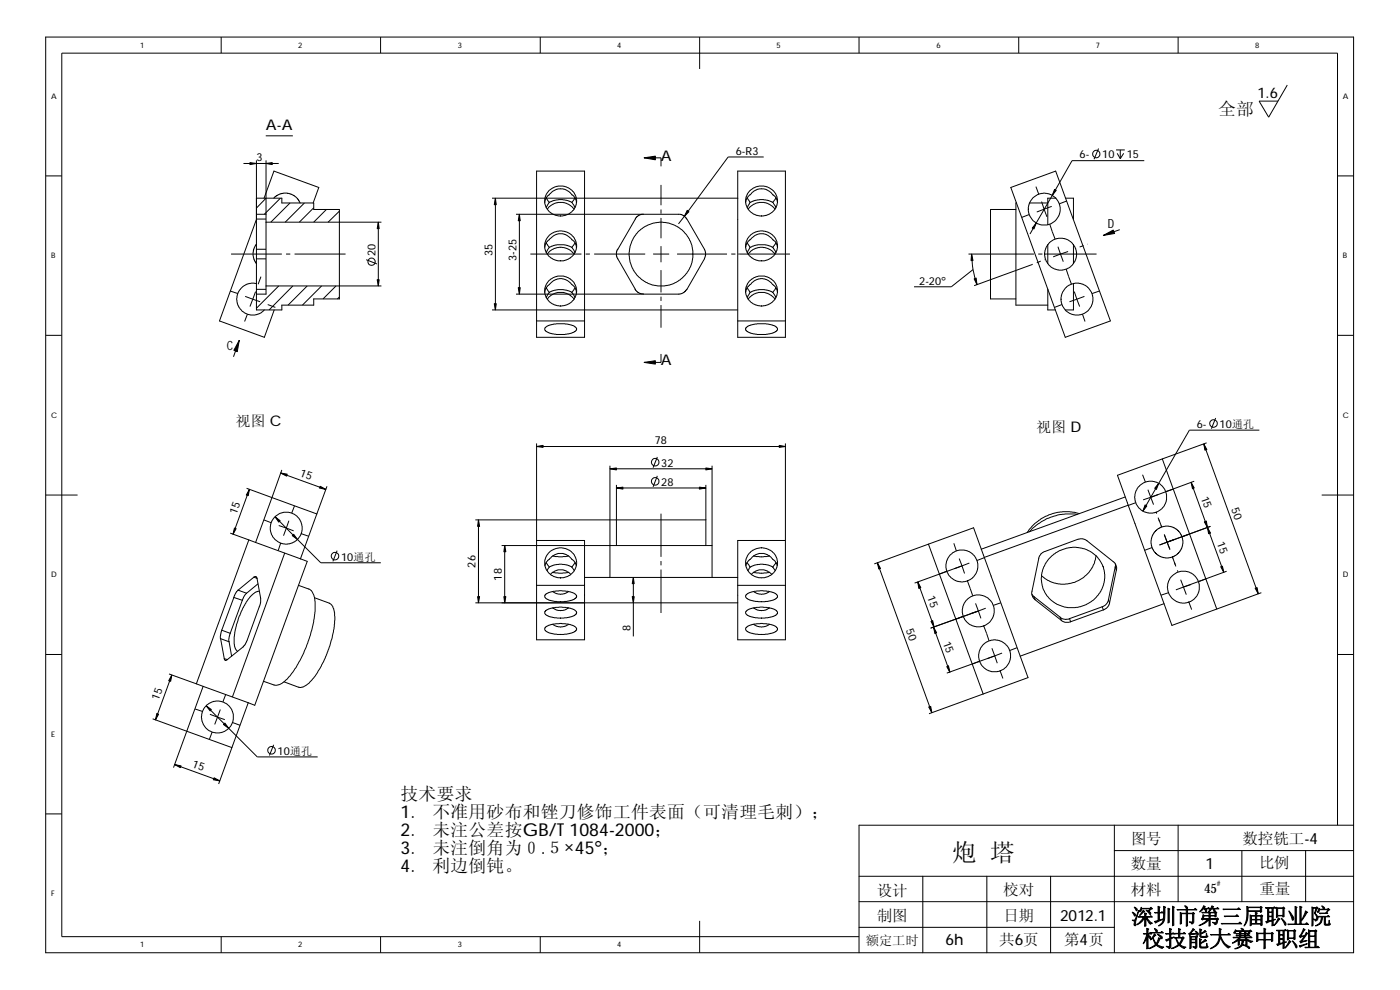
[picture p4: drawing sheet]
<svg xmlns="http://www.w3.org/2000/svg" width="420mm" height="297mm" viewBox="0 0 420 297" stroke-linecap="round" stroke-linejoin="round" font-family="sans-serif">
<g fill="none" stroke="#000" stroke-width=".3">
<path d="M13.7 11.1h392.5v274.8h-392.5zM66.4 11.1v4.8M114.2 11.1v4.8M162.1 11.1v4.8M210 11.1v9.6M257.8 11.1v4.8M305.7 11.1v4.8M353.6 11.1v4.8M386.3 25.5l-5.6 9.7-2.8-4.9h5.6M13.7 52.8h4.8M73.1 49.1h10.6M77 59.5h7.6v1.4h9.5v2h7.8v26.8h-7.8v1.9h-9.5v1.4h-7.6v-4.7"/>
<path d="M77 48.1v26.7M79.2 59.5l3-8.2 13.5 4.9-1.7 4.7M79.8 40.8h8.1M79.8 59.5l-2.8 2.9M79.8 48.1v18.6M82.2 59.5l.8-.8 1-.5 2.3-.3 2 .8 1.1 1 .7 1.2M84.2 59.5l-4.9 4.8M147.7 59.5h73.7M148.7 59.5v33.5M161 51.3h14.4v49.9h-14.4zM163.9 59.4l.9 1.3M164.7 57.3l2.1-1.3 2.2-.2 1.7 .6 1.4 1.2 .9 1.8v1.8l-.9 1.8-1.6 1.3a5.4 5.4 0 0 1-3.7 .3l-2-1.2-.8-1-.5-1.3 .2-2.1z"/>
<path d="M172.6 59.4l-1 1.3M193.3 47.4h5.1v2.5M198.4 55.5v6.1M221.4 51.3h14.3v49.9h-14.3zM224.2 59.4l.9 1.3M225 57.3l1.2-1 1.6-.5 2.2 .2 2.2 1.3 1 1.7 .1 1.8-.5 1.6-.4 .6-1.6 1.3a5.1 5.1 0 0 1-3.7 .3l-1.1-.5-1.3-1.1-.8-1.7v-2.3zM229.2 47.1h-10.7l-14.9 20.1M232.9 59.4l-1 1.3M303.4 56.2l13.4-4.9 16.4 45-13.5 4.9zM310.9 56l.8 2.3M316.9 59.5h-2.4v7.9M319.9 59.5h2.3v6.3"/>
<path d="M329.7 44.6l-1.4 3.2M334.9 45h2.7M335.3 46l.9 1.6M336.2 45v2.6M337.2 46l-1 1.6M343.4 48.2h-21.7l-12.6 22M401.4 52.8h4.8M69.3 76.2h15.3M77 74.8v2.9M77 73.3l-.7 1.1-.4 1.2 .3 2.2 .8 1.3M77 74.8h2.8M77 77.7h2.8"/>
<path d="M77 77.7v9.1M77 65.8l-11.1 30.5 13.4 4.9 3-8.2M79.8 66.7v19.1M79.8 64.3h-2.8v1.4h2.8M79.8 66.7h34.7M85.9 76.2h1.2M87 60.9l-5.7 5.8M88.4 76.2h15.3M91.4 60.9l-5.8 5.8M94.1 62.3l-4.3 4.4M98 62.9l-3.9 3.8M101.9 63.4l-3.4 3.3"/>
<path d="M109.9 77.9l3.2 1.3M113.5 66.7v19.1M154.9 64.3h49.3l1 .4 .9 1M155.9 64.3v24M159.2 76.2h15.3M163.5 74.2l.5-1.5 1.6-1.6 1.6-.9 1.3-.1a6.8 6.8 0 0 1 4 2.6l.5 1.5M163.5 60.7l.5-1.5 1.6-1.6 1.3-.8 1.3-.2 1.4 .2 1.6 1.1 1.4 1.4 .4 1.4M163.9 72.8l.9 1.4M164.3 76.2l.5-.7 .8-.5a5.2 5.2 0 0 1 6.7 1.2M164.3 62.8l.5-.8 1.1-.8 1.6-.5h1.5l1 .3 1.5 .9 .8 .9M164.8 70.6l1.6-1 1.4-.3 1.8 .2 1.9 1 .8 .8 .8 2.1-.1 1.3-.8 1.7-1 1-2 .9h-1.8l-2-.9-1.4-1.5-.5-1.4v-1.5l.2-.8zM164.8 74.2l-.9 1.6"/>
<path d="M164.8 74.2l2.3-.8 2.7 .1 1.8 .7M164.8 60.7l-.9 1.6M164.8 60.7l1.4-.6 1.4-.2 2.3 .2 1.7 .6M171.6 74.2l1 1.6M171.6 60.7l1 1.6M172.6 72.8l-1 1.4M175.8 76.2h1.2M178.3 76.2h15.3M193.1 64.3l-1.3 .2-1 .8-5.5 9.6-.3 .7v1.1l.3 .9 5.4 9.2M196 76.2h4.8M198.4 62.9v1.2M198.4 65.4v6.1"/>
<path d="M198.4 73.9v4.8M203.2 76.2h15M206.2 65.7l5.2 9.1 .4 .9v1l-.4 1-5.2 9.1-.8 .9-.8 .4-.6 .2h-49.1M219.5 76.2h1.2M221.6 76.2h15.5M223.8 74.2l.4-1.4 .8-.8 1.6-1.4 1.3-.5h1.3l1.4 .6 2.1 1.9 .6 1.6M223.8 60.7l.4-1.3 1.6-1.7 1.4-.9 1.3-.2 1.5 .2 1.4 1 1.5 1.6 .4 1.3M224.2 72.8l.9 1.4M224.5 76.2l1.5-1.3 2.1-.7 2.4 .3 1.2 .8 .9 .9M224.5 62.8l.5-.6 1.2-1 1.6-.5 2.5 .3 1.4 .8 .9 1M225 70.8l1.7-1.2 1.4-.3 2.4 .3 1.5 1.1a3.9 3.9 0 0 1 1.3 2.6l-.1 1.8-.4 .6a4.4 4.4 0 0 1-3.4 2.6h-1.7l-1.9-.9a4.5 4.5 0 0 1-2-2.9l.1-1.7zM225.1 74.2l-.8 1.6"/>
<path d="M225.1 74.2l2.3-.8h2.3l2.2 .8M225.1 60.7l-.8 1.6M225.1 60.7l1.4-.6 1.4-.2 2.4 .2 1.6 .6M231.9 74.2l.9 1.6M231.9 60.7l.9 1.6M232.9 72.8l-1 1.4M290.7 76.2h19.6M291.6 76.2a27.8 27.8 0 0 0 1.6 9.2M304.9 62.9h-7.6v26.8h7.6M305.1 60.9h-.2v30.7h9.6M308.9 64.4l-2.2 .8M308.9 60.9h5.6"/>
<path d="M310 79.3l-17.6 6.4M311.6 76.2h1.2M312.3 78.3l-1.2 .6M312.6 60.5l.8 2.3M313.4 62.8l.8 2.3M313.4 62.8l-2.3 .8M313.5 77.9h.3M313.6 76.2h15.5M314.5 73.3v5.8M315 67.3l1.7 4.4M315.6 61.9l-2.2 .9M317.5 74l.8 2.2"/>
<path d="M318.3 76.2l-2.2 .9M318.3 76.2l.8 2.3M320.1 60.3l-2.2 .9M320.5 75.5l-2.2 .7M322.2 73.3v5.8M322.8 74.5v.1M325.2 73.7l-1.2 .4M326.4 73.3h.1M336 68.9l-4.9 1.7M69.1 87.3l2.3 .8M73.6 88.9l2.3 .9M74.3 94.3l-.9 2.2"/>
<path d="M75.9 89.8l-.9 2.2M75.9 89.8l2.2 .7M76.7 87.5l-.8 2.3M77 86.8v1.5M77 85.1l-1.6-.2-1.4 .4-1.1 .7-1.2 1.4a4.2 4.2 0 0 0-.4 3.7l.4 1.1 1.1 1.3 2 .9h2.2l1.4-.6 .9-.8M77 86.8h2.8M78.3 83l-.8 2.3M79.8 85.8v2.5h-2.8M79.8 85.8h34.7M80.3 91.4l2.3 .8M83.7 85.8l-6.7 6.7M87.9 85.8l-7.1 7.2"/>
<path d="M92.2 85.8l-5.8 5.8M96.5 85.8l-5.7 5.8M100.8 85.8l-3.9 3.9M101.9 89.1l-.6 .6M147.7 93h73.7M161 96.3h14.4M163.5 87.7l.2-.9 .8-1.2 1.8-1.5 1.6-.5 1.9 .3 1.4 1 1.4 1.3 .4 1.5M163.6 98.3l1-.7 2.4-.5h2.6l2.3 .5a1.07 1.07 0 0 1 .8 1.7l-2 .9-3.7 .2-1.9-.4-1.1-.5-.5-.5zM163.9 86.4l.9 1.3M164.3 89.8l1.1-1.2 2-.9h1.8l1.2 .5 .8 .4 1.1 1.2M164.6 84.4l.8-.7 1.6-.8 2.2-.1 2 .9 1 1 .8 1.7v1.8l-.7 1.6-1.4 1.2a5 5 0 0 1-7.2-2.4l-.2-2 .2-.9zM164.8 87.7l-.9 1.6"/>
<path d="M164.8 87.7l.8-.4 1.8-.4 2.7 .2 1.5 .6M171.6 87.7l1 1.6M172.6 86.4l-1 1.3M190.6 86.8l.8 .9 1.7 .6M198.4 81.1v6.6M198.4 89v1.3M198.4 91.6v6.7M221.4 96.3h14.3M223.8 87.7l.3-1.2 .8-1 1.7-1.4 1.6-.5 1.8 .2 1.4 1 1.5 1.6 .4 1.3M223.9 98.3l1-.7 1.7-.4 3.3-.1 2.8 .8 .5 .3 .1 .7-.5 .6-1.1 .5-1.8 .4h-2.7l-1.8-.4-1.1-.5-.5-.5zM224.2 86.4l.9 1.3M224.5 89.8l1.1-1.2 2.1-.9h1.7l1.3 .5 .8 .4 1.1 1.2"/>
<path d="M224.9 84.4l1.3-1.1 1.5-.5h1.7l1.9 .9a4.3 4.3 0 0 1 2 3.1l-.1 1.5a4.6 4.6 0 0 1-3.6 3.4 5.6 5.6 0 0 1-4.2-1l-1-1.2-.6-1.6 .1-1.7zM225.1 87.7l-.8 1.6M225.1 87.7l1-.5 1.6-.3 2.3 .1 1.9 .7M231.9 87.7l.9 1.6M232.9 86.4l-1 1.3M292 80.9l-6.5 5.1h-11.2M314.5 86.7v6.3h2.2M318.7 91.4l-2.2 .8M320 80.7l1.6 4.6M322.2 85.1v7.9h-2.5M322.4 87.5l.8 2.3M323.2 89.8l-2.2 .7"/>
<path d="M323.2 89.8l.8 2.2M324.9 94.3l.7 2.2M325.5 88.9l-2.3 .9M329.9 87.3l-2.2 .8M13.7 100.6h4.8M71.8 102.1l-1.7 4.9M198.4 106.2v2.5h-5.1M401.4 100.6h4.8M161 133v59h14.4v-29.8h-14.4M161 134h74.7M183 139.7v33.6M197.3 137.1l-1.3 3.2"/>
<path d="M213.7 139.7v33.6M235.7 133v59h-14.3v-29.8h14.3M348.8 137.7l16.4 45M361.3 133.2l16.3 45M362.1 132.9l-26.7 9.7 3.2 9M364.8 125.4l-1.2 3.2M378 129.1h-21l-14 24.3M13.7 148.5h9.6M69.1 160l5.6 2M74 146.5l7.6 2.8M74.8 146.8l-4.9 13.5M79.2 156l2.2 .8"/>
<path d="M81.6 149.3l-4.9 13.5M81.6 149.3l13.5 4.9M82.5 155.1l13.8 13.8h18M83.7 157.7l2.2 .7M84.2 141.9l13.6 4.9M84.6 141l-3 8.3M85.9 158.4l-.8 2.3M85.9 158.4l2.2 .9M86.7 156.2l-.8 2.2M88.4 151.8l-.9 2.2M95.1 154.2l-4.9 13.5M98.1 145.9l-3 8.3"/>
<path d="M142.7 156h69.1M143.6 156v24.9M183 140.7h30.7M185 145.5v18.2M185 146.4h26.8M197.3 142.8l-1.3 3.3M198.4 154.1v13M211.8 145.5v18.2M323.3 154.4l-3.6-.2a16.1 16.1 0 0 0-10.8 5.3M323.9 154.1l-1.5-.4-3.5-.2a14 14 0 0 0-10.6 6.3M337.7 149.1l-43.2 15.7M338.6 151.6l13.1 36 13.5-4.9"/>
<path d="M338.6 151.6l-43.2 15.6M340.9 150.8l-2.3 .9M342.9 142.4l.8 2.2M344.5 146.9l.9 2.3M345.4 149.2l-2.3 .8M345.4 149.2l.8 2.2M347 153.7l.1 .4M347.6 155.3l.4 1.2M347.6 148.4l-2.2 .8M347.8 155.9l.9 2.3M348.4 157.7l.3 .4M352.1 146.8l-2.3 .7"/>
<path d="M357.5 144.7l9.8 27M358.4 144.4l-13 4.8M363.3 157.9l-13 4.8M396.7 148.5h9.5M70.2 179.3l2.5 .8M70.2 179.3l-3.7 9.8M71.5 177.1l-.7 .7-.6 1.5M71.5 177.1l2.5 .9M74 178l-.7 .8-.6 1.3M74.7 162l-15.8 43.2M74.7 162l2 .8M76.2 173.2l.7-.2 .2 .5"/>
<path d="M76.2 173.2l.9 .3M76.2 173.2l-4.7 3.9M76.7 162.8l13.5 4.9M77.1 173.5l1.1 6v1.2l-4 11.5-1.2 1.9-4.8 3.8M77.4 175.2l-3.4 2.8M77.8 177.4l-1.1 .3-1.6 1.3-2.2 3.4-1.1 2.5-.8 2.6-.7 3.5 .1 2.8 .3 1 .6 .6M84.2 162.9l-.7 2.3M85.4 166l-15.6 43.1M89.6 175.6l3 1.1a3.6 3.6 0 0 1 1.9 3.1l-.1 5-1.3 5.8-1.3 3.8-1.8 3.8-1.3 2.2-1.9 2.6a6.4 6.4 0 0 1-3.7 2.6h-.6l-3.4-1.2M90.2 167.7l2 .7-15.7 43.2-2-.8M90.4 160.1l2.2 .8M94.4 179.4l4.4 1.6a3.2 3.2 0 0 1 1.6 2.8 30.9 30.9 0 0 1-3.4 14.9l-2.5 4.3-1.5 1.7a4 4 0 0 1-3.4 1.5l-4.3-1.6"/>
<path d="M101.2 165.2l-1.3 3.2M150.5 163.7h63.2M151.5 163.7v17.2M161 175.6h14.4M163.5 178.6l.4-.4 1.1-.5a13.2 13.2 0 0 1 5.4-.3l1.4 .4a1.07 1.07 0 0 1 1 .6 1.07 1.07 0 0 1-.1 1.1l-1.1 .6-1.5 .4h-3.7l-2.4-.8-.5-.5zM163.6 169.7l.1-.7 .7-.9 1.6-1.4 1.5-.6h1.5l1.4 .6 1.9 1.6 .7 1.4M163.9 168.8l.9 1.3M164.7 165.9l1.5-1.1 1.6-.4 1.8 .1 1.6 .8 1.1 1.1 .8 2.1-.1 1.3-.8 1.7-1.3 1.2-1.7 .6h-1.8l-2.2-.9-1.3-1.5-.4-1.3v-1.5l.4-1.2zM164.8 170.1l-.6 1.1M164.8 170.1l1-.4a9.3 9.3 0 0 1 4.5-.2l1.3 .6M165.2 172.3l.7-.7 1.6-.6h1.5l.8 .2 1.5 1.1M165.9 177.5l1.2 .7 1 .1 1.7-.3 .8-.5"/>
<path d="M165.9 166.8l1.7 .3 3-.3M165.9 171.7l1.7 .3 3-.3M171.6 170.1l.7 1.1M172.6 168.8l-1 1.3M175.4 173.3h46M190.1 173.3v17.7M198.4 168.3v1.3M198.4 170.9v13M221.4 175.6h14.3M223.9 178.5l1-.7 1.1-.3 3-.3 3.2 .6 1 .6 .1 .7-.5 .6-1.6 .6-3.7 .2-2.3-.4-.9-.4-.5-.6zM223.9 169.7l.3-.9 1.6-1.7 1-.7 1-.3h1.5l1.7 .7 1.7 1.6 .6 1.3M224.2 168.8l.9 1.3"/>
<path d="M225 165.9l.9-.8a4.9 4.9 0 0 1 4.1-.5l1.2 .5 .8 .7a3.9 3.9 0 0 1 1.3 2.6l-.3 2.2-.8 1.2-.7 .7-2.1 .8-.9 .1-1.4-.2-1.2-.5-1-.9-1-1.8v-2.2zM225.1 170.1l-.6 1.1M225.1 170.1l1.4-.6 1.6-.2 2.5 .2 1.3 .6M225.5 172.3l1.3-1 1-.3h1.5l1 .3 1.3 1M226.1 177.5l.9 .5 1.5 .3 1.6-.3 .9-.5M226.1 166.8l1.8 .3 3.1-.3M226.1 171.7l1.8 .3 3.1-.3M231.9 170.1l.8 1.1M232.9 168.8l-1 1.3M263.3 168.9l16.4 44.9M275.4 174.6l4.9 13.6M278.6 163.3l13.6-4.9 3.2 8.8"/>
<path d="M278.6 163.3l16.5 44.9M278.6 163.3l-16.2 5.9M284.1 171.4l-2.2 .8M286.3 163l.7 2.3M287.9 167.6l.8 2.2M288.7 169.8l-2.3 .8M288.7 169.8l.8 2.3M288.7 169.8l-14.2 5.1M290.3 174.3l1.6 4.5M290.9 168.9l-2.2 .9M295.4 167.2l13.1 36.1-29.7 10.9M295.4 167.3l-2.2 .9"/>
<path d="M309.7 178.3l.6 .7M310.3 179l.3 .9M310.3 179l7.9 6.2M310.6 179.9l7.9 6.2M315 167.4l.4-.3a10.6 10.6 0 0 1 6.5-2.9l1.3 .1a8.7 8.7 0 0 1 8.4 8l-.1 1.5a9.7 9.7 0 0 1-8.8 8.5h-2.2l-1.5-.3a8.9 8.9 0 0 1-6.5-8l.2-1.8a9.5 9.5 0 0 1 2.3-4.8zM328.9 166.7l-.1 .5a9.8 9.8 0 0 1-9.2 8.1l-1.5-.1a8.6 8.6 0 0 1-5.5-2.5M332.7 179.9l-.6 1.2-.5 .6-.8 .4M332.7 179.9l.3 1M334.7 169.2v.9M334.7 170.1l.3 1M334.7 170.1l-2 9.8M335 171.1l-.1-1.6-.6-.8-8.4-6.7-.9-.3-1.6 .1-10.1 3.8-1 .6-.6 1.1-2.1 10.4 .3 1.3 .7 .9"/>
<path d="M335 171.1l-2 9.8M345.8 164.3l-2.3 .8M349.4 160.4l.9 2.3M350.3 162.7l.8 2.2M350.7 177.8l-2.3 .8M351.9 167.1l-1.2 .3-2.3-.3-1.6-1.1-1-1.5-.4-1.4 .4-2.3 1-1.5 1.6-1.1 1.4-.4 2.2 .4 1.9 1.3 .9 1.5 .2 2.1-.3 1.4-1.4 1.8-1.4 .9M351.9 167.2l.8 2.2M351.9 167.2l.1 .4M352.5 168.8l.4 1.2M352.6 161.8l-4.6 1.7M353.3 171.1l.3 .5M354.3 173.9l.9 2.2"/>
<path d="M355.2 176.1l.8 2.3M355.2 176.1l-2.3 .9M357 160.2l-2.2 .9M357.5 175.4l-2.3 .7M361.9 173.7l-2.2 .8M368.1 171.4l-12.9 4.7M378.5 177.8l-13.3 4.9M13.7 196.4h4.8M66.2 191.6l2.5 1M66.2 191.6l1.1 6M66.5 189.1l-.4 1.7 .1 .8M66.5 189.1l2.6 .9"/>
<path d="M67.3 197.6l.3 .5 .6-.2M67.3 197.6l.9 .3M68.7 192.6l.8 4.3M69.1 190l-.4 1.6v1M72.7 180.1l-3.6 9.9M142.7 180.9h78.7M163.5 183.5l.4-.4 1.1-.4a13.2 13.2 0 0 1 5.4-.4l1.4 .4a1.07 1.07 0 0 1 1 .6 1.07 1.07 0 0 1-.1 1.1l-1.1 .6-1.5 .4h-3.7l-2.4-.8-.5-.5zM163.5 188.4l1.3-.8 2-.5h2.9l2.1 .5a1.07 1.07 0 0 1 1 .6 1.07 1.07 0 0 1-.1 1.1l-1.1 .6-1.5 .4h-3.7l-2.4-.8-.5-.5zM165.9 182.4l1 .6 1.3 .2 1.4-.2 1-.6M165.9 187.3l1.2 .7 1 .2 1.7-.4 .8-.5M223.9 188.3l1.7-.9 3.3-.3 1.8 .1 1.5 .4 1 .6 .1 .7-.5 .6-1.6 .6-3.7 .3-2.3-.5-.9-.4-.5-.6zM223.9 183.3l1-.6 1.1-.3 3-.3 3.2 .6 1 .6 .1 .7-.5 .6-1.6 .6-3.7 .2-2.3-.4-.9-.4-.5-.6z"/>
<path d="M226.1 182.4l1.1 .6 1.3 .2 1.5-.2 1-.6M226.1 187.3l.9 .5 1.5 .4 1.6-.4 .9-.5M280.2 188.2l4.9 13.5M289.1 184.9l-2.2 .9M292.8 181l.8 2.3M293.6 183.3l-2.3 .8M293.6 183.3l.8 2.2M293.6 183.3l-14.2 5.1M293.6 183.3l-14.4 5.2M294 198.4l-2.2 .8M295.2 187.8l1.6 4.5M295.8 182.5l-2.2 .8"/>
<path d="M297.7 194.5l.8 2.3M298.5 196.8l-2.3 .8M298.5 196.8l.8 2.2M298.5 196.8l-14.4 5.2M300.3 180.9l-2.2 .7M300.7 195.9l-2.2 .9M305.2 194.3l-2.2 .9M318.2 185.2l.5 .4 1.1 .3 1.2-.3M318.2 185.2l.3 .9M318.5 186.1l1.1 .6 1.7-.2M321 185.6l.3 .9M330.8 182.1l.3 .9"/>
<path d="M330.8 182.1l-9.8 3.5M331.1 183l-9.8 3.5M333 180.9l-.5 1.2-1.4 .9M349.3 181.1l-43.1 15.8M356.8 180.6l.8 2.3M401.4 196.4h4.8M45.8 215.7l23.8 8.6M50.7 202.2l8.2 3M51.6 202.6l-4.9 13.4M58.5 212.7l2.3 .8M58.9 205.2l2.1 .7M61 205.9l-8.9 24.4"/>
<path d="M61 205.9l13.5 4.9M61.9 211.8l15.3 15.3h18.1M63 214.3l2.3 .9M63.7 219.7l-.9 2.2M65.3 215.2l2.2 .7M65.3 215.2l-.9 2.2M66.1 212.9l-.8 2.3M67.7 208.4l-.8 2.2M69.8 216.8l2.3 .8M74.5 210.8l-8.9 24.4M300.1 201.3l.9 2.3M52.4 229.4l13.6 4.9"/>
<path d="M82.1 223.5l-1.2 3.2M13.7 244.2h4.8M334.4 247.6v38.3M334.4 255.2h71.8M353.6 247.6v22.9M372.7 255.2v15.3M391.8 255.2v15.3M401.4 247.6v-231.7h-382.9v265.1h239.3M406.2 247.6h-148.4v38.3M210 276.3v9.6M257.8 278.2h76.6M257.8 262.9h148.4"/>
<path d="M257.8 270.5h148.4M276.9 262.9v23M296.2 262.9v23M315.3 262.9v23M66.4 281v4.9M114.2 281v4.9M162.1 281v4.9"/>
<circle cx="329" cy="46.2" r="1.11"/>
<circle cx="111.5" cy="78.5" r="1.11"/>
<circle cx="198.4" cy="76.2" r="9.6"/>
<circle cx="313.4" cy="62.8" r="4.8"/>
<circle cx="318.3" cy="76.3" r="4.8"/>
<circle cx="323.2" cy="89.7" r="4.8"/>
<circle cx="196.6" cy="138.7" r="1.15"/>
<circle cx="364.2" cy="127.1" r="1.14"/>
<circle cx="85.9" cy="158.5" r="4.8"/>
<circle cx="196.6" cy="144.4" r="1.14"/>
<circle cx="345.3" cy="149.2" r="4.8"/>
<circle cx="100.5" cy="166.9" r="1.14"/>
<circle cx="288.6" cy="169.8" r="4.8"/>
<circle cx="355.2" cy="176.2" r="4.8"/>
<circle cx="293.6" cy="183.3" r="4.8"/>
<circle cx="298.5" cy="196.8" r="4.8"/>
<circle cx="65.3" cy="215.1" r="4.8"/>
<circle cx="81.5" cy="225.1" r="1.14"/>
</g>
<g fill="#000" stroke="#000" stroke-width=".3">
<path d="M75 48.8l2 .3-2 .3z" fill-rule="evenodd"/>
<path d="M79.8 49.1l1.9-.3v.6z" fill-rule="evenodd"/>
<path d="M148.7 59.5l.2 1.9h-.6z" fill-rule="evenodd"/>
<path d="M193.3 47.4l3.4-.6v1.1z" fill-rule="evenodd"/>
<path d="M316.5 56.8l.5 .3-1.2 1.5z" fill-rule="evenodd"/>
<path d="M113.5 66.7l.3 1.9h-.6z" fill-rule="evenodd"/>
<path d="M155.9 64.3l.2 1.9h-.6z" fill-rule="evenodd"/>
<path d="M206.2 63.1l.6 .4-1.4 1.4z" fill-rule="evenodd"/>
<path d="M291.6 76.2l.4 2h-.6z" fill-rule="evenodd"/>
<path d="M311 66.9l-.7 1.8-.5-.3z" fill-rule="evenodd"/>
<path d="M331.1 70.6l3-1.6 .4 1z" fill-rule="evenodd"/>
<path d="M113.2 83.9h.6l-.3 1.9z" fill-rule="evenodd"/>
<path d="M148.3 91.1h.6l-.2 1.9z" fill-rule="evenodd"/>
<path d="M155.5 86.3h.6l-.2 2z" fill-rule="evenodd"/>
<path d="M292.4 83.7l.5-.3 .3 2z" fill-rule="evenodd"/>
<path d="M71.8 102.1l-.6 3.4-1-.4z" fill-rule="evenodd"/>
<path d="M193.3 108.7l3.4-.5v1z" fill-rule="evenodd"/>
<path d="M161 134l2-.4v.6z" fill-rule="evenodd"/>
<path d="M233.8 133.6l1.9 .4-1.9 .2z" fill-rule="evenodd"/>
<path d="M361.3 133.2l.9 1.7-.6 .2z" fill-rule="evenodd"/>
<path d="M74.8 146.8l-.3 1.9-.6-.2z" fill-rule="evenodd"/>
<path d="M82.5 155.1l1.6 1.1-.4 .5z" fill-rule="evenodd"/>
<path d="M84.2 141.9l2 .4-.2 .6z" fill-rule="evenodd"/>
<path d="M96.1 145.9l1.7 .9-2-.4z" fill-rule="evenodd"/>
<path d="M143.6 156l.3 1.9h-.6z" fill-rule="evenodd"/>
<path d="M183 140.7l2-.3v.6z" fill-rule="evenodd"/>
<path d="M185 146.4l1.9-.2v.6z" fill-rule="evenodd"/>
<path d="M209.9 146.2l1.9 .2-1.9 .4z" fill-rule="evenodd"/>
<path d="M211.8 140.4l1.9 .3-1.9 .3z" fill-rule="evenodd"/>
<path d="M343.7 151.5l.5 .3-1.2 1.6z" fill-rule="evenodd"/>
<path d="M347.7 145.1l-.7 1.7-.5-.3z" fill-rule="evenodd"/>
<path d="M357.5 144.7l.9 1.7-.5 .3z" fill-rule="evenodd"/>
<path d="M361.4 156.6l.6-.3 .4 2z" fill-rule="evenodd"/>
<path d="M362.4 158.3l.9 1.7-.6 .1z" fill-rule="evenodd"/>
<path d="M70.4 158.4l.5 .2-1 1.7z" fill-rule="evenodd"/>
<path d="M88.1 160.3l1.1 1.5-1.5-1.1z" fill-rule="evenodd"/>
<path d="M151.5 163.7l.3 1.9h-.6z" fill-rule="evenodd"/>
<path d="M190.1 173.3l.2 1.8h-.6z" fill-rule="evenodd"/>
<path d="M263.3 168.9l.9 1.6-.5 .2z" fill-rule="evenodd"/>
<path d="M275.4 174.6l1 1.7-.6 .3z" fill-rule="evenodd"/>
<path d="M366.4 170l.5-.1 .4 1.8z" fill-rule="evenodd"/>
<path d="M376.7 176.5l.6-.2 .3 1.9z" fill-rule="evenodd"/>
<path d="M143.3 179h.6l-.3 1.9z" fill-rule="evenodd"/>
<path d="M151.2 179h.6l-.3 1.9z" fill-rule="evenodd"/>
<path d="M189.7 179h.6l-.2 1.9z" fill-rule="evenodd"/>
<path d="M280.2 188.2l.9 1.7-.5 .2z" fill-rule="evenodd"/>
<path d="M279.4 186.5l.5-.3 .4 2z" fill-rule="evenodd"/>
<path d="M47.1 214.1l.5 .2-.9 1.7z" fill-rule="evenodd"/>
<path d="M51.6 202.6l-.4 1.8-.6-.2z" fill-rule="evenodd"/>
<path d="M61.9 211.8l1.5 1.1-.3 .4z" fill-rule="evenodd"/>
<path d="M67.1 217.4l.4-.5 1.2 1.7z" fill-rule="evenodd"/>
<path d="M278.7 212.1l.6-.2 .4 1.9z" fill-rule="evenodd"/>
<path d="M284.1 200l.5-.2 .5 1.9z" fill-rule="evenodd"/>
<path d="M52.4 229.4l2 .4-.3 .5z" fill-rule="evenodd"/>
<path d="M64.3 233.4l1.7 .9-2-.3z" fill-rule="evenodd"/>
</g>
<text font-size="7.4" x="285.8" y="258.3">炮 塔</text>
<g font-size="6.7">
<text x="339.5" y="277.2">深圳市第三届职业院</text>
<text x="342.8" y="284">校技能大赛中职组</text>
</g>
<g font-size="5.3">
<text x="365.6" y="34.6">全部</text>
<text x="120.2" y="240.1">技术要求</text>
<text x="120.2" y="245.5">1.</text>
<text x="129.8" y="245.5">不准用砂布和锉刀修饰工件表面（可清理毛刺）；</text>
<text x="120.2" y="250.9">2.</text>
<text x="129.8" y="250.9">未注公差按GB/T 1084-2000；</text>
<text x="120.2" y="256.3">3.</text>
<text x="129.8" y="256.3">未注倒角为０.５×45°；</text>
<text x="120.2" y="261.7">4.</text>
<text x="129.8" y="261.7">利边倒钝。</text>
</g>
<g font-size="4.7">
<text x="339.4" y="253.1">图号</text>
<text x="372.9" y="253.1">数控铣工-4</text>
<text x="339.3" y="260.8">数量</text>
<text x="361.8" y="260.8">1</text>
<text x="377.9" y="260.5">比例</text>
<text x="263.1" y="268.8">设计</text>
<text x="301.1" y="268.6">校对</text>
<text x="339.3" y="268.6">材料</text>
<text x="378" y="268.2">重量</text>
<text x="263.1" y="276.4">制图</text>
<text x="301.2" y="276.4">日期</text>
<text x="318.2" y="276.4">2012.1</text>
<text x="283.8" y="283.5">6h</text>
<text x="299.9" y="283.6">共6页</text>
<text x="319.4" y="283.7">第4页</text>
</g>
<g font-size="4.4">
<text x="377.4" y="29.5">1.6</text>
<text x="79.8" y="38.9">A-A</text>
<text x="198.3" y="48.2">A</text>
<text x="198.3" y="109.6">A</text>
<text x="70.8" y="127.9">视图 C</text>
<text x="311.1" y="129.5">视图 D</text>
</g>
<g font-size="4">
<text x="361.4" y="268.1">45</text>
<text x="259.8" y="283.6">额定工时</text>
</g>
<g font-size="3.8">
<text x="332.5" y="68.4">D</text>
<text x="68.1" y="104.9">C</text>
</g>
<g font-size="3.3">
<text x="220.8" y="46.4">6-R3</text>
<text x="324" y="47.5">6-</text>
<text x="330.8" y="47.5">10</text>
<text x="338.2" y="47.5">15</text>
<text x="77" y="48.4">3</text>
<text x="112.7" y="76.7" transform="rotate(-90 112.7 76.7)">20</text>
<text x="147.8" y="76.9" transform="rotate(-90 147.8 76.9)">35</text>
<text x="155" y="78.3" transform="rotate(-90 155 78.3)">3-25</text>
<text x="275.8" y="85.4">2-20°</text>
<text x="359.2" y="128.4">6-</text>
<text x="366" y="128.4">10通孔</text>
<text x="196.5" y="133.3">78</text>
<text x="89.8" y="142.8" transform="rotate(20 89.8 142.8)">15</text>
<text x="198.5" y="140">32</text>
<text x="198.5" y="145.7">28</text>
<text x="360.3" y="149.4" transform="rotate(70 360.3 149.4)">15</text>
<text x="71" y="154.5" transform="rotate(-70 71 154.5)">15</text>
<text x="369.5" y="152.8" transform="rotate(70 369.5 152.8)">50</text>
<text x="365.2" y="162.9" transform="rotate(70 365.2 162.9)">15</text>
<text x="102.4" y="168.2">10通孔</text>
<text x="142.7" y="170.3" transform="rotate(-90 142.7 170.3)">26</text>
<text x="150.6" y="174.2" transform="rotate(-90 150.6 174.2)">18</text>
<text x="278.2" y="179.2" transform="rotate(70 278.2 179.2)">15</text>
<text x="189.2" y="189.4" transform="rotate(-90 189.2 189.4)">8</text>
<text x="271.9" y="189.2" transform="rotate(70 271.9 189.2)">50</text>
<text x="283" y="192.8" transform="rotate(70 283 192.8)">15</text>
<text x="47.6" y="210.3" transform="rotate(-70 47.6 210.3)">15</text>
<text x="83.3" y="226.4">10通孔</text>
<text x="57.5" y="230.2" transform="rotate(20 57.5 230.2)">15</text>
</g>
<g font-size="2.3">
<text x="42.1" y="14.3">1</text>
<text x="89.5" y="14.3">2</text>
<text x="137.4" y="14.3">3</text>
<text x="185.3" y="14.3">4</text>
<text x="233.1" y="14.3">5</text>
<text x="281" y="14.3">6</text>
<text x="328.8" y="14.3">7</text>
<text x="376.7" y="14.3">8</text>
<text x="15.3" y="29.6">A</text>
<text x="403" y="29.6">A</text>
<text x="15.3" y="77.4">B</text>
<text x="403" y="77.4">B</text>
<text x="15.3" y="125.3">C</text>
<text x="403" y="125.3">C</text>
<text x="15.3" y="173.2">D</text>
<text x="403" y="173.2">D</text>
<text x="15.3" y="221">E</text>
<text x="15.3" y="268.9">F</text>
<text x="365.2" y="265.7">#</text>
<text x="42.1" y="284.2">1</text>
<text x="89.5" y="284.2">2</text>
<text x="137.4" y="284.2">3</text>
<text x="185.3" y="284.2">4</text>
</g>
</svg>
